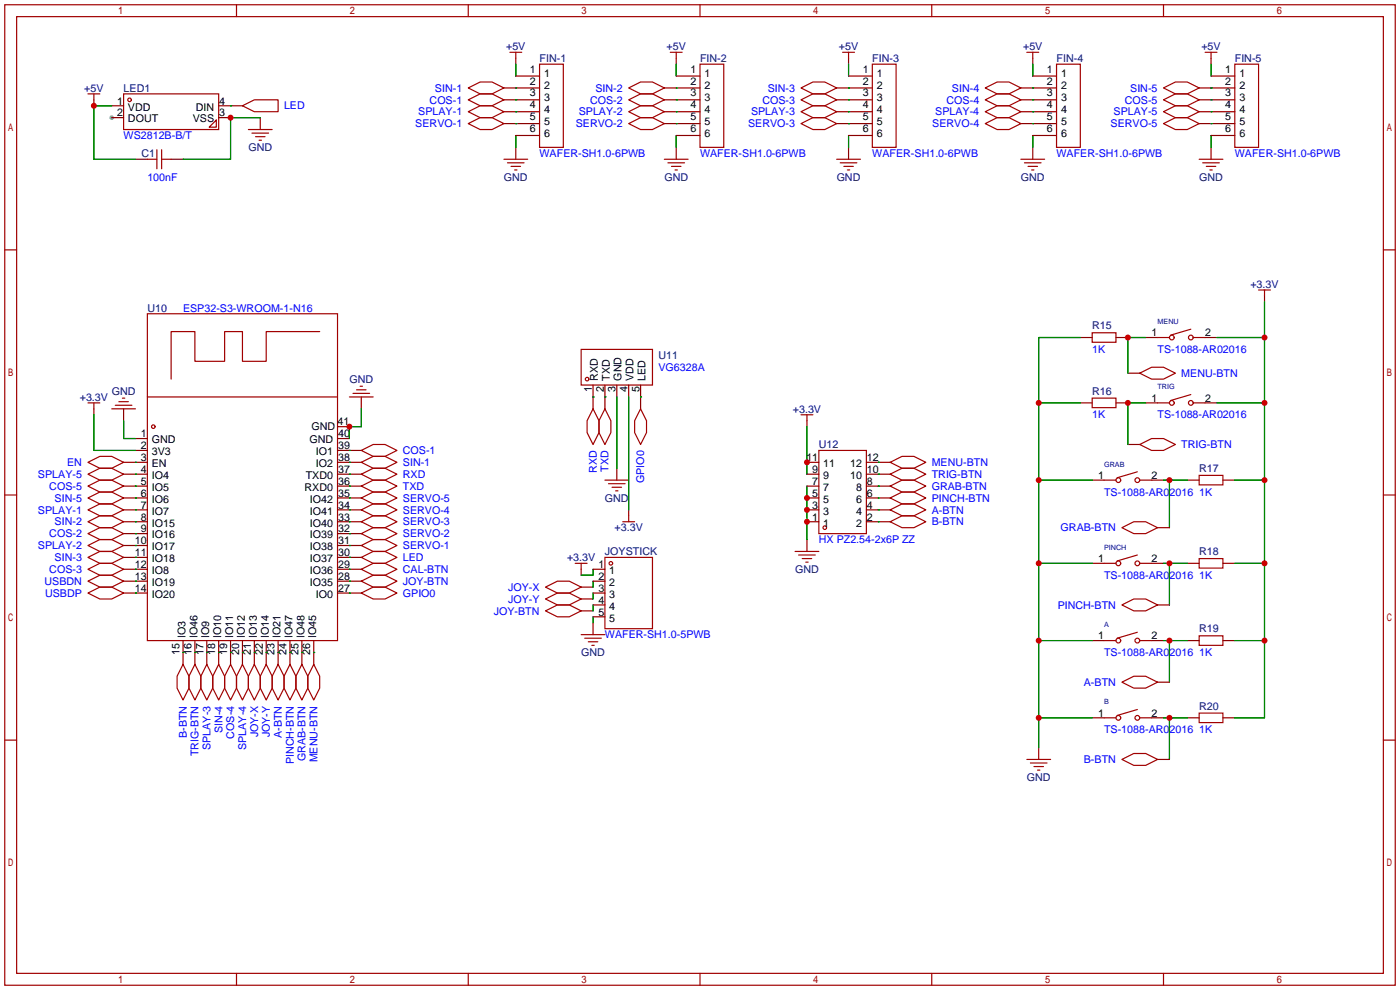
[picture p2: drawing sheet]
<svg xmlns="http://www.w3.org/2000/svg" width="299mm" height="212mm" viewBox="0 0 299 212" stroke-linecap="round" stroke-linejoin="round" font-family="sans-serif">
<circle cx="23.9" cy="25.1" r=".51" fill="#999"/>
<g fill="none" stroke="#a10000" stroke-width=".25">
<path d="M1 1h297.2v209.6h-297.2zM3.6 3.6h292.1v204.4h-292.1zM50.5 1v2.6M100.1 18.8l2.5-1.3h2.6l2.5 1.3-2.5 1.3h-2.6zM100.1 1v2.6M109 11.2h2.5M110.2 11.2v1.2M115.3 13.7h5.1v17.8h-5.1zM134.4 18.8l2.5-1.3h2.5l2.6 1.3-2.6 1.3h-2.5zM143.3 11.2h2.5M144.5 11.2v1.2M149.6 13.7h5.1v17.8h-5.1z"/>
<path d="M149.6 1v2.6M171.2 18.8l2.5-1.3h2.6l2.5 1.3-2.5 1.3h-2.6zM180.1 11.2h2.5M181.4 11.2v1.2M186.4 13.7h5.1v17.8h-5.1zM199.1 1v2.6M210.6 18.8l2.5-1.3h2.5l2.6 1.3-2.6 1.3h-2.5zM219.5 11.2h2.5M220.7 11.2v1.2M225.8 13.7h5.1v17.8h-5.1zM248.7 18.8l2.5-1.3h2.5l2.6 1.3-2.6 1.3h-2.5zM248.7 1v2.6"/>
<path d="M257.6 11.2h2.5M258.8 11.2v1.2M263.9 13.7h5.1v17.8h-5.1zM18.8 20.1h2.5M20.1 20.1v1.2M26.4 20.1h20.3v7.6h-20.3zM31.5 34h2M33.5 32v4.1M34.5 34h2.1M34.5 32v4.1M46.2 25.7v1.5h-1.5zM51.8 22.6l2.6-1.3h5v2.6h-5z"/>
<path d="M53.1 27.7h5.1M53.8 28.4h3.6M54.6 29.2h2M55.4 30h.5M100.1 21.3l2.5-1.2h2.6l2.5 1.2-2.5 1.3h-2.6zM100.1 23.9l2.5-1.3h2.6l2.5 1.3-2.5 1.2h-2.6zM100.1 26.4l2.5-1.3h2.6l2.5 1.3-2.5 1.3h-2.6zM107.7 34h5.1M108.5 34.8h3.5M109.2 35.6h2.1M110 36.3h.5M134.4 21.3l2.5-1.2h2.5l2.6 1.2-2.6 1.3h-2.5z"/>
<path d="M134.4 23.9l2.5-1.3h2.5l2.6 1.3-2.6 1.2h-2.5zM134.4 26.4l2.5-1.3h2.5l2.6 1.3-2.6 1.3h-2.5zM142 34h5.1M142.7 34.8h3.6M143.5 35.6h2M144.3 36.3h.5M171.2 21.3l2.5-1.2h2.6l2.5 1.2-2.5 1.3h-2.6zM171.2 23.9l2.5-1.3h2.6l2.5 1.3-2.5 1.2h-2.6zM171.2 26.4l2.5-1.3h2.6l2.5 1.3-2.5 1.3h-2.6zM178.8 34h5.1M179.6 34.8h3.5M180.3 35.6h2.1"/>
<path d="M181.1 36.3h.5M210.6 21.3l2.5-1.2h2.5l2.6 1.2-2.6 1.3h-2.5zM210.6 23.9l2.5-1.3h2.5l2.6 1.3-2.6 1.2h-2.5zM210.6 26.4l2.5-1.3h2.5l2.6 1.3-2.6 1.3h-2.5zM218.2 34h5.1M218.9 34.8h3.6M219.7 35.6h2M220.5 36.3h.5M248.7 21.3l2.5-1.2h2.5l2.6 1.2-2.6 1.3h-2.5zM248.7 23.9l2.5-1.3h2.5l2.6 1.3-2.6 1.2h-2.5zM248.7 26.4l2.5-1.3h2.5l2.6 1.3-2.6 1.3h-2.5zM256.3 34h5.1"/>
<path d="M257 34.8h3.6M257.8 35.6h2M258.6 36.3h.5M1 53.4h2.6M295.7 53.4h2.5M31.5 67.1h40.6v69.8h-40.6zM68.3 70.9h-11.4v6.3h-5.1v-6.3h-3.8v6.3h-6.3v-6.3h-5.1v10.1M124.2 74.7h15.2v7.6h-15.2zM233.4 71.1h5.1v2.1h-5.1zM243.6 79.8l2.5-1.3h2.6l2.5 1.3-2.5 1.2h-2.6zM247.4 72.1h2.5M254.5 70.4l-4.3 1.2"/>
<path d="M255 72.1h2.6M269 62h2.5M270.3 62v1.2M18.8 98.8l2.5-1.3h2.6l2.5 1.3-2.5 1.3h-2.6zM18.8 86.1h2.5M20.1 86.1v1.3M23.9 87.4h5.1M24.6 86.6h3.6M25.4 85.9h2M26.2 85.1h.5M31.5 84.8h40.6M74.7 84.8h5.1"/>
<path d="M75.4 84.1h3.6M76.2 83.3h2M77 82.5h.5M77.2 96.3l2.6-1.3h2.5l2.5 1.3-2.5 1.2h-2.5zM77.2 98.8l2.6-1.3h2.5l2.5 1.3-2.5 1.3h-2.5zM126.7 87.4l1.3 2.5v2.6l-1.3 2.5-1.2-2.5v-2.6zM129.3 87.4l1.3 2.5v2.6l-1.3 2.5-1.3-2.5v-2.6zM136.9 87.4l1.3 2.5v2.6l-1.3 2.5-1.3-2.5v-2.6zM171.2 88.6h2.5M172.5 88.6v1.3M175 96.3h10.2v17.7h-10.2zM190.2 98.8l2.6-1.3h2.5l2.6 1.3-2.6 1.3h-2.5z"/>
<path d="M233.4 85.1h5.1v2h-5.1zM243.6 95l2.5-1.3h2.6l2.5 1.3-2.5 1.3h-2.6zM247.4 86.1h2.5M254.5 84.3l-4.3 1.3M255 86.1h2.6M1 105.8h2.6M18.8 119.1l2.5-1.2h2.6l2.5 1.2-2.5 1.3h-2.6zM18.8 116.6l2.5-1.3h2.6l2.5 1.3-2.5 1.3h-2.6zM18.8 114l2.5-1.2h2.6l2.5 1.2-2.5 1.3h-2.6zM18.8 111.5l2.5-1.3h2.6l2.5 1.3-2.5 1.3h-2.6zM18.8 109l2.5-1.3h2.6l2.5 1.3-2.5 1.2h-2.6zM18.8 106.4l2.5-1.2h2.6l2.5 1.2-2.5 1.3h-2.6z"/>
<path d="M18.8 103.9l2.5-1.3h2.6l2.5 1.3-2.5 1.3h-2.6zM18.8 101.3l2.5-1.2h2.6l2.5 1.2-2.5 1.3h-2.6zM77.2 101.3l2.6-1.2h2.5l2.5 1.2-2.5 1.3h-2.5zM77.2 103.9l2.6-1.3h2.5l2.5 1.3-2.5 1.3h-2.5zM77.2 106.4l2.6-1.2h2.5l2.5 1.2-2.5 1.3h-2.5zM77.2 109l2.6-1.3h2.5l2.5 1.3-2.5 1.2h-2.5zM77.2 111.5l2.6-1.3h2.5l2.5 1.3-2.5 1.3h-2.5zM77.2 114l2.6-1.2h2.5l2.5 1.2-2.5 1.3h-2.5zM77.2 116.6l2.6-1.3h2.5l2.5 1.3-2.5 1.3h-2.5zM77.2 119.1l2.6-1.2h2.5l2.5 1.2-2.5 1.3h-2.5zM129.3 119.1h10.1v15.3h-10.1zM129.3 102.6h5.1"/>
<path d="M130 103.4h3.6M130.8 104.1h2M131.6 104.9h.5M133.1 111.5h2.5M134.4 110.2v1.3M169.9 117.9h5.1M170.7 118.6h3.5M171.4 119.4h2.1M190.2 101.3l2.6-1.2h2.5l2.6 1.2-2.6 1.3h-2.5zM190.2 103.9l2.6-1.3h2.5l2.6 1.3-2.6 1.3h-2.5zM190.2 106.4l2.6-1.2h2.5l2.6 1.2-2.6 1.3h-2.5zM190.2 109l2.6-1.3h2.5l2.6 1.3-2.6 1.2h-2.5z"/>
<path d="M190.2 111.5l2.6-1.3h2.5l2.6 1.3-2.6 1.3h-2.5zM236 102.6h2.5M239.8 112.8l2.5-1.3h2.6l2.5 1.3-2.5 1.2h-2.6zM243.1 100.8l-4.3 1.3M243.1 118.6l-4.3 1.3M243.6 102.6h2.5M256.3 101.6h5.1v2h-5.1zM256.3 119.4h5.1v2h-5.1zM295.7 105.8h2.5M18.8 124.2l2.5-1.3h2.6l2.5 1.3-2.5 1.3h-2.6zM18.8 126.7l2.5-1.2h2.6l2.5 1.2-2.5 1.3h-2.6zM18.8 121.7l2.5-1.3h2.6l2.5 1.3-2.5 1.2h-2.6z"/>
<path d="M77.2 126.7l2.6-1.2h2.5l2.5 1.2-2.5 1.3h-2.5zM77.2 124.2l2.6-1.3h2.5l2.5 1.3-2.5 1.3h-2.5zM77.2 121.7l2.6-1.3h2.5l2.5 1.3-2.5 1.2h-2.5zM116.6 125.5l2.5-1.3h2.6l2.5 1.3-2.5 1.2h-2.6zM116.6 128l2.5-1.3h2.6l2.5 1.3-2.5 1.3h-2.6zM116.6 130.6l2.5-1.3h2.6l2.5 1.3-2.5 1.2h-2.6zM122.9 120.4h2.6M124.2 120.4v1.3M124.2 135.6h5.1M125 136.4h3.5M125.7 137.2h2.1M126.5 137.9h.5"/>
<path d="M172.2 120.1h.5M236 120.4h2.5M236 136.9h2.5M239.8 129.3l2.5-1.3h2.6l2.5 1.3-2.5 1.3h-2.6zM243.1 135.1l-4.3 1.3M243.6 120.4h2.5M243.6 136.9h2.5M256.3 135.9h5.1v2h-5.1zM1 158.2h2.6M39.1 142l1.3 2.5v2.6l-1.3 2.5-1.3-2.5v-2.6zM41.7 142l1.2 2.5v2.6l-1.2 2.5-1.3-2.5v-2.6zM44.2 142l1.3 2.5v2.6l-1.3 2.5-1.3-2.5v-2.6z"/>
<path d="M46.7 142l1.3 2.5v2.6l-1.3 2.5-1.2-2.5v-2.6zM49.3 142l1.2 2.5v2.6l-1.2 2.5-1.3-2.5v-2.6zM51.8 142l1.3 2.5v2.6l-1.3 2.5-1.3-2.5v-2.6zM54.4 142l1.2 2.5v2.6l-1.2 2.5-1.3-2.5v-2.6zM56.9 142l1.3 2.5v2.6l-1.3 2.5-1.3-2.5v-2.6zM59.4 142l1.3 2.5v2.6l-1.3 2.5-1.2-2.5v-2.6zM62 142l1.2 2.5v2.6l-1.2 2.5-1.3-2.5v-2.6zM64.5 142l1.3 2.5v2.6l-1.3 2.5-1.3-2.5v-2.6zM67.1 142l1.2 2.5v2.6l-1.2 2.5-1.3-2.5v-2.6zM236 153.4h2.5M239.8 145.8l2.5-1.3h2.6l2.5 1.3-2.5 1.3h-2.6zM243.1 151.6l-4.3 1.3"/>
<path d="M243.6 153.4h2.5M256.3 152.4h5.1v2h-5.1zM295.7 158.2h2.5M219.5 162.3h5M220.2 163.1h3.6M221 163.8h2M221.7 164.6h.5M239.8 162.3l2.5-1.3h2.6l2.5 1.3-2.5 1.3h-2.6zM50.5 208v2.6M100.1 208v2.6M149.6 208v2.6M199.1 208v2.6"/>
<path d="M248.7 208v2.6"/>
<circle cx="27.7" cy="21.3" r=".38"/>
<circle cx="250.4" cy="72.1" r=".51"/>
<circle cx="254.5" cy="72.1" r=".51"/>
<circle cx="32.8" cy="91.2" r=".38"/>
<circle cx="125.5" cy="81" r=".38"/>
<circle cx="250.4" cy="86.1" r=".51"/>
<circle cx="254.5" cy="86.1" r=".51"/>
<circle cx="176.3" cy="112.8" r=".38"/>
<circle cx="239" cy="102.6" r=".51"/>
<circle cx="243.1" cy="102.6" r=".51"/>
<circle cx="130.6" cy="120.4" r=".38"/>
<circle cx="239" cy="120.4" r=".51"/>
<circle cx="239" cy="136.9" r=".51"/>
<circle cx="243.1" cy="120.4" r=".51"/>
<circle cx="243.1" cy="136.9" r=".51"/>
<circle cx="239" cy="153.4" r=".51"/>
<circle cx="243.1" cy="153.4" r=".51"/>
</g>
<g fill="none" stroke="#870000" stroke-width=".25">
<path d="M107.7 18.8h7.6M110.2 12.4v1.3M110.2 16.3h5.1M142 18.8h7.6M144.5 12.4v1.3M144.5 16.3h5.1M178.8 18.8h7.6M181.4 12.4v1.3M181.4 16.3h5M218.2 18.8h7.6M220.7 12.4v1.3M220.7 16.3h5.1"/>
<path d="M256.3 18.8h7.6M258.8 12.4v1.3M258.8 16.3h5.1M20.1 21.3v1.3M23.9 22.6h2.5M23.9 25.1h2.5M29 34h2.5M36.6 34h2.5M46.7 22.6h5.1M46.7 25.1h2.6M55.6 25.1v2.6M107.7 21.3h7.6"/>
<path d="M107.7 23.9h7.6M107.7 26.4h7.6M110.2 31.5v2.5M110.2 29h5.1M142 21.3h7.6M142 23.9h7.6M142 26.4h7.6M144.5 31.5v2.5M144.5 29h5.1M178.8 21.3h7.6M178.8 23.9h7.6M178.8 26.4h7.6"/>
<path d="M181.4 31.5v2.5M181.4 29h5M218.2 21.3h7.6M218.2 23.9h7.6M218.2 26.4h7.6M220.7 31.5v2.5M220.7 29h5.1M256.3 21.3h7.6M256.3 23.9h7.6M256.3 26.4h7.6M258.8 31.5v2.5M258.8 29h5.1"/>
<path d="M230.9 72.1h2.5M238.5 72.1h2.5M241 79.8h2.6M244.9 72.1h2.5M257.6 72.1h2.5M270.3 63.2v1.3M20.1 87.4v1.2M26.4 98.8h5.1M26.4 87.4v2.5M29 93.7h2.5M29 96.3h2.5M72.1 93.7h2.6"/>
<path d="M72.1 96.3h5.1M72.1 98.8h5.1M72.1 91.2h2.6M77.2 84.8v2.6M126.7 82.3v5.1M129.3 82.3v5.1M131.8 82.3v2.5M134.4 82.3v2.5M136.9 82.3v5.1M172.5 98.8h2.5M172.5 89.9v1.3M185.2 98.8h5"/>
<path d="M230.9 86.1h2.5M238.5 86.1h2.5M241 95h2.6M244.9 86.1h2.5M257.6 86.1h2.5M26.4 101.3h5.1M26.4 103.9h5.1M26.4 106.4h5.1M26.4 109h5.1M26.4 111.5h5.1M26.4 114h5.1M26.4 116.6h5.1"/>
<path d="M26.4 119.1h5.1M72.1 101.3h5.1M72.1 103.9h5.1M72.1 106.4h5.1M72.1 109h5.1M72.1 111.5h5.1M72.1 114h5.1M72.1 116.6h5.1M72.1 119.1h5.1M131.8 100.1v2.5M134.4 109v1.2M172.5 101.3h2.5"/>
<path d="M172.5 103.9h2.5M172.5 106.4h2.5M172.5 109h2.5M172.5 111.5h2.5M172.5 115.3v2.6M185.2 101.3h5M185.2 103.9h5M185.2 106.4h5M185.2 109h5M185.2 111.5h5M233.4 102.6h2.6M246.1 102.6h2.6"/>
<path d="M247.4 112.8h2.5M253.7 102.6h2.6M261.4 102.6h2.5M26.4 121.7h5.1M26.4 124.2h5.1M26.4 126.7h5.1M39.1 136.9v5.1M41.7 136.9v5.1M44.2 136.9v5.1M46.7 136.9v5.1M49.3 136.9v5.1M51.8 136.9v5.1"/>
<path d="M54.4 136.9v5.1M56.9 136.9v5.1M59.4 136.9v5.1M62 136.9v5.1M64.5 136.9v5.1M67.1 136.9v5.1M72.1 121.7h5.1M72.1 124.2h5.1M72.1 126.7h5.1M124.2 121.7v1.2M124.2 125.5h2.5M124.2 128h2.5"/>
<path d="M124.2 130.6h2.5M126.7 121.7h2.6M126.7 124.2h2.6M126.7 126.7h2.6M126.7 133.1v2.5M126.7 129.3h2.6M126.7 131.8h2.6M233.4 120.4h2.6M233.4 136.9h2.6M246.1 120.4h2.6M246.1 136.9h2.6M247.4 129.3h2.5"/>
<path d="M253.7 120.4h2.6M253.7 136.9h2.6M261.4 120.4h2.5M261.4 136.9h2.5M222 159.8v2.5M233.4 153.4h2.6M246.1 153.4h2.6M247.4 145.8h2.5M253.7 153.4h2.6M261.4 153.4h2.5M247.4 162.3h2.5"/>
</g>
<g fill="none" stroke="#008700" stroke-width=".25">
<path d="M110.2 18.8h.1M110.2 13.7v2.6M144.5 18.8h.1M144.5 13.7v2.6M181.4 18.8h.1M181.4 13.7v2.6M220.7 18.8h.1M220.7 13.7v2.6M258.8 18.8h.1M258.8 13.7v2.6M23.9 22.6h-3.8v11.4h8.9M49.3 22.6h.1"/>
<path d="M55.6 25.1h-6.3v8.9h-10.2M110.2 21.3h.1M110.2 23.9h.1M110.2 26.4h.1M110.2 29v2.5M144.5 21.3h.1M144.5 23.9h.1M144.5 26.4h.1M144.5 29v2.5M181.4 21.3h.1M181.4 23.9h.1M181.4 26.4h.1"/>
<path d="M181.4 29v2.5M220.7 21.3h.1M220.7 23.9h.1M220.7 26.4h.1M220.7 29v2.5M258.8 21.3h.1M258.8 23.9h.1M258.8 26.4h.1M258.8 29v2.5M230.9 72.1h-8.9v87.7M244.9 72.1h-3.9v7.7M260.1 72.1h10.2"/>
<path d="M270.3 64.5v88.9h-6.4M20.1 88.6v7.7h8.9M26.4 89.9v3.8h2.6M29 98.8h.1M74.7 96.3h.1M74.7 98.8h.1M77.2 87.4v3.8h-2.5v2.5M126.7 84.8h.1M129.3 84.8h.1M131.8 84.8v15.3M134.4 84.8v24.2M136.9 84.8h.1"/>
<path d="M172.5 91.2v10.1M187.7 98.8h.1M222 86.1h8.9M244.9 86.1h-3.9v8.9M260.1 86.1h10.2M29 119.1h.1M29 116.6h.1M29 111.5h.1M29 109h.1M29 106.4h.1M29 103.9h.1M29 101.3h.1"/>
<path d="M29 114h.1M74.7 103.9h.1M74.7 101.3h.1M74.7 106.4h.1M74.7 109h.1M74.7 111.5h.1M74.7 114h.1M74.7 116.6h.1M74.7 119.1h.1M172.5 103.9v11.4M187.7 101.3h.1M187.7 103.9h.1"/>
<path d="M187.7 106.4h.1M187.7 109h.1M187.7 111.5h.1M222 102.6h11.4M248.7 102.6h5M249.9 102.6v10.2M263.9 102.6h6.4M29 124.2h.1M29 126.7h.1M29 121.7h.1M39.1 139.4h.1M41.7 139.4h.1"/>
<path d="M44.2 139.4h.1M46.7 139.4h.1M49.3 139.4h.1M51.8 139.4h.1M54.4 139.4h.1M56.9 139.4h.1M59.4 139.4h.1M62 139.4h.1M64.5 139.4h.1M67.1 139.4h.1M74.7 126.7h.1M74.7 124.2h.1"/>
<path d="M74.7 121.7h.1M126.7 121.7v1.2h-2.5M126.7 124.2v1.3M126.7 126.7v1.3M126.7 129.3v1.3M126.7 131.8v1.3M222 120.4h11.4M222 136.9h11.4M248.7 120.4h5M248.7 136.9h5M249.9 120.4v8.9M249.9 136.9v8.9"/>
<path d="M263.9 120.4h6.4M263.9 136.9h6.4M222 153.4h11.4M248.7 153.4h5M249.9 153.4v8.9"/>
</g>
<g fill="#c00">
<circle cx="49.3" cy="25.1" r=".63"/>
<circle cx="20.1" cy="22.6" r=".63"/>
<circle cx="74.7" cy="91.2" r=".63"/>
<circle cx="249.9" cy="102.6" r=".63"/>
<circle cx="249.9" cy="120.4" r=".63"/>
<circle cx="249.9" cy="136.9" r=".63"/>
<circle cx="249.9" cy="153.4" r=".63"/>
<circle cx="270.3" cy="72.1" r=".63"/>
<circle cx="270.3" cy="86.1" r=".63"/>
<circle cx="270.3" cy="102.6" r=".63"/>
<circle cx="270.3" cy="120.4" r=".63"/>
<circle cx="270.3" cy="136.9" r=".63"/>
<circle cx="241" cy="72.1" r=".63"/>
<circle cx="241" cy="86.1" r=".63"/>
<circle cx="222" cy="153.4" r=".63"/>
<circle cx="222" cy="136.9" r=".63"/>
<circle cx="222" cy="120.4" r=".63"/>
<circle cx="222" cy="102.6" r=".63"/>
<circle cx="222" cy="86.1" r=".63"/>
<circle cx="172.5" cy="98.8" r=".63"/>
<circle cx="172.5" cy="111.5" r=".63"/>
<circle cx="172.5" cy="109" r=".63"/>
<circle cx="172.5" cy="106.4" r=".63"/>
</g>
<g font-size="2.3" fill="#000080">
<text x="108.2" y="10.7">+5V</text>
<text x="142.5" y="10.7">+5V</text>
<text x="179.3" y="10.7">+5V</text>
<text x="218.7" y="10.7">+5V</text>
<text x="256.8" y="10.7">+5V</text>
<text x="115.3" y="13.2">FIN-1</text>
<text x="149.6" y="13.2">FIN-2</text>
<text x="186.4" y="13.2">FIN-3</text>
<text x="225.8" y="13.2">FIN-4</text>
<text x="263.9" y="13.2">FIN-5</text>
<text x="18" y="19.6">+5V</text>
<text x="26.4" y="19.6">LED1</text>
<text x="30.2" y="33.6">C1</text>
<text x="53.1" y="32.3">GND</text>
<text x="107.7" y="38.6">GND</text>
<text x="142" y="38.6">GND</text>
<text x="178.8" y="38.6">GND</text>
<text x="218.2" y="38.6">GND</text>
<text x="256.3" y="38.6">GND</text>
<text x="267.2" y="61.5">+3.3V</text>
<text x="31.5" y="66.6">U10</text>
<text x="233.4" y="70.4">R15</text>
<text x="140.7" y="76.7">U11</text>
<text x="74.7" y="81.8">GND</text>
<text x="17" y="85.6">+3.3V</text>
<text x="23.9" y="84.4">GND</text>
<text x="169.4" y="88.2">+3.3V</text>
<text x="233.4" y="84.4">R16</text>
<text x="175" y="95.8">U12</text>
<text x="256.3" y="100.9">R17</text>
<text x="129.3" y="107.2">GND</text>
<text x="131.3" y="113.6">+3.3V</text>
<text x="121.2" y="119.9">+3.3V</text>
<text x="129.3" y="118.6">JOYSTICK</text>
<text x="256.3" y="118.6">R18</text>
<text x="169.9" y="122.5">GND</text>
<text x="256.3" y="135.2">R19</text>
<text x="124.2" y="140.2">GND</text>
<text x="256.3" y="151.7">R20</text>
<text x="219.5" y="166.9">GND</text>
</g>
<g font-size="2.3">
<text x="113.3" y="15.5">1</text>
<text x="116.3" y="16.5">1</text>
<text x="147.5" y="15.5">1</text>
<text x="150.6" y="16.5">1</text>
<text x="184.4" y="15.5">1</text>
<text x="187.4" y="16.5">1</text>
<text x="223.7" y="15.5">1</text>
<text x="226.8" y="16.5">1</text>
<text x="261.8" y="15.5">1</text>
<text x="264.9" y="16.5">1</text>
<text x="25" y="22.4">1</text>
<text x="27.4" y="23.6">VDD</text>
<text x="41.9" y="23.6">DIN</text>
<text x="46.9" y="22.4">4</text>
<text x="113.3" y="18.1">2</text>
<text x="113.3" y="20.6">3</text>
<text x="113.3" y="23.1">4</text>
<text x="116.3" y="19.1">2</text>
<text x="116.3" y="21.6">3</text>
<text x="147.5" y="18.1">2</text>
<text x="147.5" y="20.6">3</text>
<text x="147.5" y="23.1">4</text>
<text x="150.6" y="19.1">2</text>
<text x="150.6" y="21.6">3</text>
<text x="184.4" y="18.1">2</text>
<text x="184.4" y="20.6">3</text>
<text x="184.4" y="23.1">4</text>
<text x="187.4" y="19.1">2</text>
<text x="187.4" y="21.6">3</text>
<text x="223.7" y="18.1">2</text>
<text x="223.7" y="20.6">3</text>
<text x="223.7" y="23.1">4</text>
<text x="226.8" y="19.1">2</text>
<text x="226.8" y="21.6">3</text>
<text x="261.8" y="18.1">2</text>
<text x="261.8" y="20.6">3</text>
<text x="261.8" y="23.1">4</text>
<text x="264.9" y="19.1">2</text>
<text x="264.9" y="21.6">3</text>
<text x="25" y="24.9">2</text>
<text x="27.4" y="26.2">DOUT</text>
<text x="41.2" y="26.2">VSS</text>
<text x="46.9" y="24.9">3</text>
<text x="113.3" y="25.7">5</text>
<text x="113.3" y="28.2">6</text>
<text x="116.3" y="24.2">4</text>
<text x="116.3" y="26.7">5</text>
<text x="116.3" y="29.2">6</text>
<text x="147.5" y="25.7">5</text>
<text x="147.5" y="28.2">6</text>
<text x="150.6" y="24.2">4</text>
<text x="150.6" y="26.7">5</text>
<text x="150.6" y="29.2">6</text>
<text x="184.4" y="25.7">5</text>
<text x="184.4" y="28.2">6</text>
<text x="187.4" y="24.2">4</text>
<text x="187.4" y="26.7">5</text>
<text x="187.4" y="29.2">6</text>
<text x="223.7" y="25.7">5</text>
<text x="223.7" y="28.2">6</text>
<text x="226.8" y="24.2">4</text>
<text x="226.8" y="26.7">5</text>
<text x="226.8" y="29.2">6</text>
<text x="261.8" y="25.7">5</text>
<text x="261.8" y="28.2">6</text>
<text x="264.9" y="24.2">4</text>
<text x="264.9" y="26.7">5</text>
<text x="264.9" y="29.2">6</text>
<text x="246.1" y="71.9">1</text>
<text x="257.6" y="71.9">2</text>
<text x="126.5" y="83.7" transform="rotate(-90 126.5 83.7)">1</text>
<text x="127.8" y="81.4" transform="rotate(-90 127.8 81.4)">RXD</text>
<text x="129" y="83.7" transform="rotate(-90 129 83.7)">2</text>
<text x="130.3" y="81.4" transform="rotate(-90 130.3 81.4)">TXD</text>
<text x="131.6" y="83.7" transform="rotate(-90 131.6 83.7)">3</text>
<text x="132.8" y="81.4" transform="rotate(-90 132.8 81.4)">GND</text>
<text x="134.1" y="83.7" transform="rotate(-90 134.1 83.7)">4</text>
<text x="135.4" y="81.4" transform="rotate(-90 135.4 81.4)">VDD</text>
<text x="136.7" y="83.7" transform="rotate(-90 136.7 83.7)">5</text>
<text x="137.9" y="81.4" transform="rotate(-90 137.9 81.4)">LED</text>
<text x="246.1" y="85.9">1</text>
<text x="257.6" y="85.9">2</text>
<text x="30.1" y="93.5">1</text>
<text x="32.4" y="94.7">GND</text>
<text x="66.1" y="94.7">GND</text>
<text x="66.5" y="92">GND</text>
<text x="72.1" y="90.9">41</text>
<text x="72.3" y="93.5">40</text>
<text x="30.1" y="96">2</text>
<text x="30.1" y="98.6">3</text>
<text x="30.1" y="101.1">4</text>
<text x="32.4" y="97.3">3V3</text>
<text x="32.4" y="99.8">EN</text>
<text x="67.5" y="99.8">IO2</text>
<text x="67.5" y="97.3">IO1</text>
<text x="72.3" y="101.1">37</text>
<text x="72.3" y="98.6">38</text>
<text x="72.3" y="96">39</text>
<text x="172.3" y="98.6">11</text>
<text x="173.6" y="101.1">9</text>
<text x="175.9" y="99.8">11</text>
<text x="181.7" y="99.8">12</text>
<text x="185.3" y="98.6">12</text>
<text x="185.3" y="101.1">10</text>
<text x="30.1" y="103.6">5</text>
<text x="30.1" y="106.2">6</text>
<text x="32.4" y="102.4">IO4</text>
<text x="32.4" y="104.9">IO5</text>
<text x="32.4" y="107.4">IO6</text>
<text x="65.1" y="104.9">RXD0</text>
<text x="65.3" y="102.4">TXD0</text>
<text x="66.2" y="107.4">IO42</text>
<text x="72.3" y="106.2">35</text>
<text x="72.3" y="103.6">36</text>
<text x="173.6" y="106.2">5</text>
<text x="173.6" y="103.6">7</text>
<text x="175.9" y="107.4">5</text>
<text x="175.9" y="104.9">7</text>
<text x="175.9" y="102.4">9</text>
<text x="181.7" y="102.4">10</text>
<text x="183" y="104.9">8</text>
<text x="183" y="107.4">6</text>
<text x="185.3" y="103.6">8</text>
<text x="185.3" y="106.2">6</text>
<text x="234.7" y="102.4">1</text>
<text x="246.1" y="102.4">2</text>
<text x="30.1" y="108.7">7</text>
<text x="30.1" y="111.3">8</text>
<text x="30.1" y="113.8">9</text>
<text x="32.4" y="110">IO7</text>
<text x="32.4" y="112.5">IO15</text>
<text x="66.2" y="112.5">IO40</text>
<text x="66.2" y="110">IO41</text>
<text x="72.3" y="113.8">32</text>
<text x="72.3" y="111.3">33</text>
<text x="72.3" y="108.7">34</text>
<text x="173.6" y="111.3">1</text>
<text x="173.6" y="108.7">3</text>
<text x="175.9" y="112.5">1</text>
<text x="175.9" y="110">3</text>
<text x="183" y="110">4</text>
<text x="183" y="112.5">2</text>
<text x="185.3" y="108.7">4</text>
<text x="185.3" y="111.3">2</text>
<text x="28.8" y="116.3">10</text>
<text x="28.8" y="118.9">11</text>
<text x="32.4" y="115.1">IO16</text>
<text x="32.4" y="117.6">IO17</text>
<text x="66.2" y="117.6">IO38</text>
<text x="66.2" y="115.1">IO39</text>
<text x="72.3" y="118.9">30</text>
<text x="72.3" y="116.3">31</text>
<text x="28.8" y="121.4">12</text>
<text x="28.8" y="124">13</text>
<text x="32.4" y="120.1">IO18</text>
<text x="32.4" y="122.7">IO8</text>
<text x="32.4" y="125.2">IO19</text>
<text x="66.2" y="125.2">IO35</text>
<text x="66.2" y="122.7">IO36</text>
<text x="66.2" y="120.1">IO37</text>
<text x="72.3" y="124">28</text>
<text x="72.3" y="121.4">29</text>
<text x="127.9" y="121.4">1</text>
<text x="127.9" y="124">2</text>
<text x="130.2" y="122.7">1</text>
<text x="130.2" y="125.2">2</text>
<text x="234.7" y="120.1">1</text>
<text x="246.1" y="120.1">2</text>
<text x="28.8" y="126.5">14</text>
<text x="32.4" y="127.8">IO20</text>
<text x="67.5" y="127.8">IO0</text>
<text x="72.3" y="126.5">27</text>
<text x="127.9" y="126.5">3</text>
<text x="127.9" y="129">4</text>
<text x="127.9" y="131.6">5</text>
<text x="130.2" y="127.8">3</text>
<text x="130.2" y="130.3">4</text>
<text x="39.7" y="136.5" transform="rotate(-90 39.7 136.5)">IO3</text>
<text x="42.2" y="136.5" transform="rotate(-90 42.2 136.5)">IO46</text>
<text x="44.7" y="136.5" transform="rotate(-90 44.7 136.5)">IO9</text>
<text x="47.3" y="136.5" transform="rotate(-90 47.3 136.5)">IO10</text>
<text x="49.8" y="136.5" transform="rotate(-90 49.8 136.5)">IO11</text>
<text x="52.4" y="136.5" transform="rotate(-90 52.4 136.5)">IO12</text>
<text x="54.9" y="136.5" transform="rotate(-90 54.9 136.5)">IO13</text>
<text x="57.4" y="136.5" transform="rotate(-90 57.4 136.5)">IO14</text>
<text x="60" y="136.5" transform="rotate(-90 60 136.5)">IO21</text>
<text x="62.5" y="136.5" transform="rotate(-90 62.5 136.5)">IO47</text>
<text x="65.1" y="136.5" transform="rotate(-90 65.1 136.5)">IO48</text>
<text x="67.6" y="136.5" transform="rotate(-90 67.6 136.5)">IO45</text>
<text x="130.2" y="132.8">5</text>
<text x="234.7" y="136.7">1</text>
<text x="246.1" y="136.7">2</text>
<text x="38.4" y="140.1" transform="rotate(-90 38.4 140.1)">15</text>
<text x="40.9" y="140.1" transform="rotate(-90 40.9 140.1)">16</text>
<text x="43.5" y="140.1" transform="rotate(-90 43.5 140.1)">17</text>
<text x="46" y="140.1" transform="rotate(-90 46 140.1)">18</text>
<text x="48.5" y="140.1" transform="rotate(-90 48.5 140.1)">19</text>
<text x="51.1" y="140.1" transform="rotate(-90 51.1 140.1)">20</text>
<text x="53.6" y="140.1" transform="rotate(-90 53.6 140.1)">21</text>
<text x="56.2" y="140.1" transform="rotate(-90 56.2 140.1)">22</text>
<text x="58.7" y="140.1" transform="rotate(-90 58.7 140.1)">23</text>
<text x="61.2" y="140.1" transform="rotate(-90 61.2 140.1)">24</text>
<text x="63.8" y="140.1" transform="rotate(-90 63.8 140.1)">25</text>
<text x="66.3" y="140.1" transform="rotate(-90 66.3 140.1)">26</text>
<text x="234.7" y="153.2">1</text>
<text x="246.1" y="153.2">2</text>
</g>
<g font-size="2.3" fill="#00f">
<text x="60.7" y="23.4">LED</text>
<text x="91.8" y="22.1">COS-1</text>
<text x="93" y="19.6">SIN-1</text>
<text x="126.1" y="22.1">COS-2</text>
<text x="127.3" y="19.6">SIN-2</text>
<text x="162.9" y="22.1">COS-3</text>
<text x="164.1" y="19.6">SIN-3</text>
<text x="202.3" y="22.1">COS-4</text>
<text x="203.5" y="19.6">SIN-4</text>
<text x="240.4" y="22.1">COS-5</text>
<text x="241.6" y="19.6">SIN-5</text>
<text x="26.4" y="29.7">WS2812B-B/T</text>
<text x="88.8" y="27.2">SERVO-1</text>
<text x="89.4" y="24.7">SPLAY-1</text>
<text x="123.1" y="27.2">SERVO-2</text>
<text x="123.7" y="24.7">SPLAY-2</text>
<text x="159.9" y="27.2">SERVO-3</text>
<text x="160.5" y="24.7">SPLAY-3</text>
<text x="199.3" y="27.2">SERVO-4</text>
<text x="199.9" y="24.7">SPLAY-4</text>
<text x="237.4" y="27.2">SERVO-5</text>
<text x="238" y="24.7">SPLAY-5</text>
<text x="115.3" y="33.6">WAFER-SH1.0-6PWB</text>
<text x="149.6" y="33.6">WAFER-SH1.0-6PWB</text>
<text x="186.4" y="33.6">WAFER-SH1.0-6PWB</text>
<text x="225.8" y="33.6">WAFER-SH1.0-6PWB</text>
<text x="263.9" y="33.6">WAFER-SH1.0-6PWB</text>
<text x="31.5" y="38.6">100nF</text>
<text x="39.1" y="66.6">ESP32-S3-WROOM-1-N16</text>
<text x="233.4" y="75.5">1K</text>
<text x="247.4" y="75.5">TS-1088-AR02016</text>
<text x="140.7" y="79.3">VG6328A</text>
<text x="252.5" y="80.5">MENU-BTN</text>
<text x="233.4" y="89.4">1K</text>
<text x="247.4" y="89.4">TS-1088-AR02016</text>
<text x="252.5" y="95.8">TRIG-BTN</text>
<text x="14.3" y="99.6">EN</text>
<text x="86.1" y="97.1">COS-1</text>
<text x="86.1" y="99.6">SIN-1</text>
<text x="127.5" y="101.1" transform="rotate(-90 127.5 101.1)">RXD</text>
<text x="130.1" y="100.8" transform="rotate(-90 130.1 100.8)">TXD</text>
<text x="199.1" y="99.6">MENU-BTN</text>
<text x="8.1" y="102.1">SPLAY-5</text>
<text x="10.5" y="104.7">COS-5</text>
<text x="11.7" y="107.2">SIN-5</text>
<text x="86.1" y="102.1">RXD</text>
<text x="86.1" y="104.7">TXD</text>
<text x="86.1" y="107.2">SERVO-5</text>
<text x="137.7" y="103.3" transform="rotate(-90 137.7 103.3)">GPIO0</text>
<text x="199.1" y="102.1">TRIG-BTN</text>
<text x="199.1" y="104.7">GRAB-BTN</text>
<text x="199.1" y="107.2">PINCH-BTN</text>
<text x="236" y="105.9">TS-1088-AR02016</text>
<text x="256.3" y="105.9">1K</text>
<text x="8.1" y="109.8">SPLAY-1</text>
<text x="11.7" y="112.3">SIN-2</text>
<text x="86.1" y="109.8">SERVO-4</text>
<text x="86.1" y="112.3">SERVO-3</text>
<text x="199.1" y="109.8">A-BTN</text>
<text x="199.1" y="112.3">B-BTN</text>
<text x="226.7" y="113.6">GRAB-BTN</text>
<text x="8.1" y="117.4">SPLAY-2</text>
<text x="10.5" y="114.8">COS-2</text>
<text x="11.7" y="119.9">SIN-3</text>
<text x="86.1" y="114.8">SERVO-2</text>
<text x="86.1" y="117.4">SERVO-1</text>
<text x="86.1" y="119.9">LED</text>
<text x="175" y="116.1">HX PZ2.54-2x6P ZZ</text>
<text x="9.5" y="125">USBDN</text>
<text x="10.5" y="122.5">COS-3</text>
<text x="86.1" y="125">JOY-BTN</text>
<text x="86.1" y="122.5">CAL-BTN</text>
<text x="236" y="123.7">TS-1088-AR02016</text>
<text x="256.3" y="123.7">1K</text>
<text x="9.6" y="127.5">USBDP</text>
<text x="86.1" y="127.5">GPIO0</text>
<text x="105.5" y="131.3">JOY-BTN</text>
<text x="108.6" y="126.3">JOY-X</text>
<text x="108.6" y="128.8">JOY-Y</text>
<text x="226.1" y="130.1">PINCH-BTN</text>
<text x="129.3" y="136.4">WAFER-SH1.0-5PWB</text>
<text x="236" y="140.2">TS-1088-AR02016</text>
<text x="256.3" y="140.2">1K</text>
<text x="231.6" y="146.6">A-BTN</text>
<text x="39.9" y="157.7" transform="rotate(-90 39.9 157.7)">B-BTN</text>
<text x="42.4" y="161.7" transform="rotate(-90 42.4 161.7)">TRIG-BTN</text>
<text x="45" y="160.3" transform="rotate(-90 45 160.3)">SPLAY-3</text>
<text x="47.5" y="156.7" transform="rotate(-90 47.5 156.7)">SIN-4</text>
<text x="50.1" y="157.9" transform="rotate(-90 50.1 157.9)">COS-4</text>
<text x="52.6" y="160.3" transform="rotate(-90 52.6 160.3)">SPLAY-4</text>
<text x="55.1" y="157.6" transform="rotate(-90 55.1 157.6)">JOY-X</text>
<text x="57.7" y="157.6" transform="rotate(-90 57.7 157.6)">JOY-Y</text>
<text x="60.2" y="157.7" transform="rotate(-90 60.2 157.7)">A-BTN</text>
<text x="236" y="156.7">TS-1088-AR02016</text>
<text x="256.3" y="156.7">1K</text>
<text x="62.8" y="163.3" transform="rotate(-90 62.8 163.3)">PINCH-BTN</text>
<text x="65.3" y="162.7" transform="rotate(-90 65.3 162.7)">GRAB-BTN</text>
<text x="67.8" y="162.9" transform="rotate(-90 67.8 162.9)">MENU-BTN</text>
<text x="231.6" y="163.1">B-BTN</text>
</g>
<g font-size="1.5" fill="#000080">
<text x="247.4" y="69.3">MENU</text>
<text x="247.4" y="83.2">TRIG</text>
<text x="236" y="99.8">GRAB</text>
<text x="236" y="117.5">PINCH</text>
<text x="236" y="134">A</text>
<text x="236" y="150.6">B</text>
</g>
</svg>
